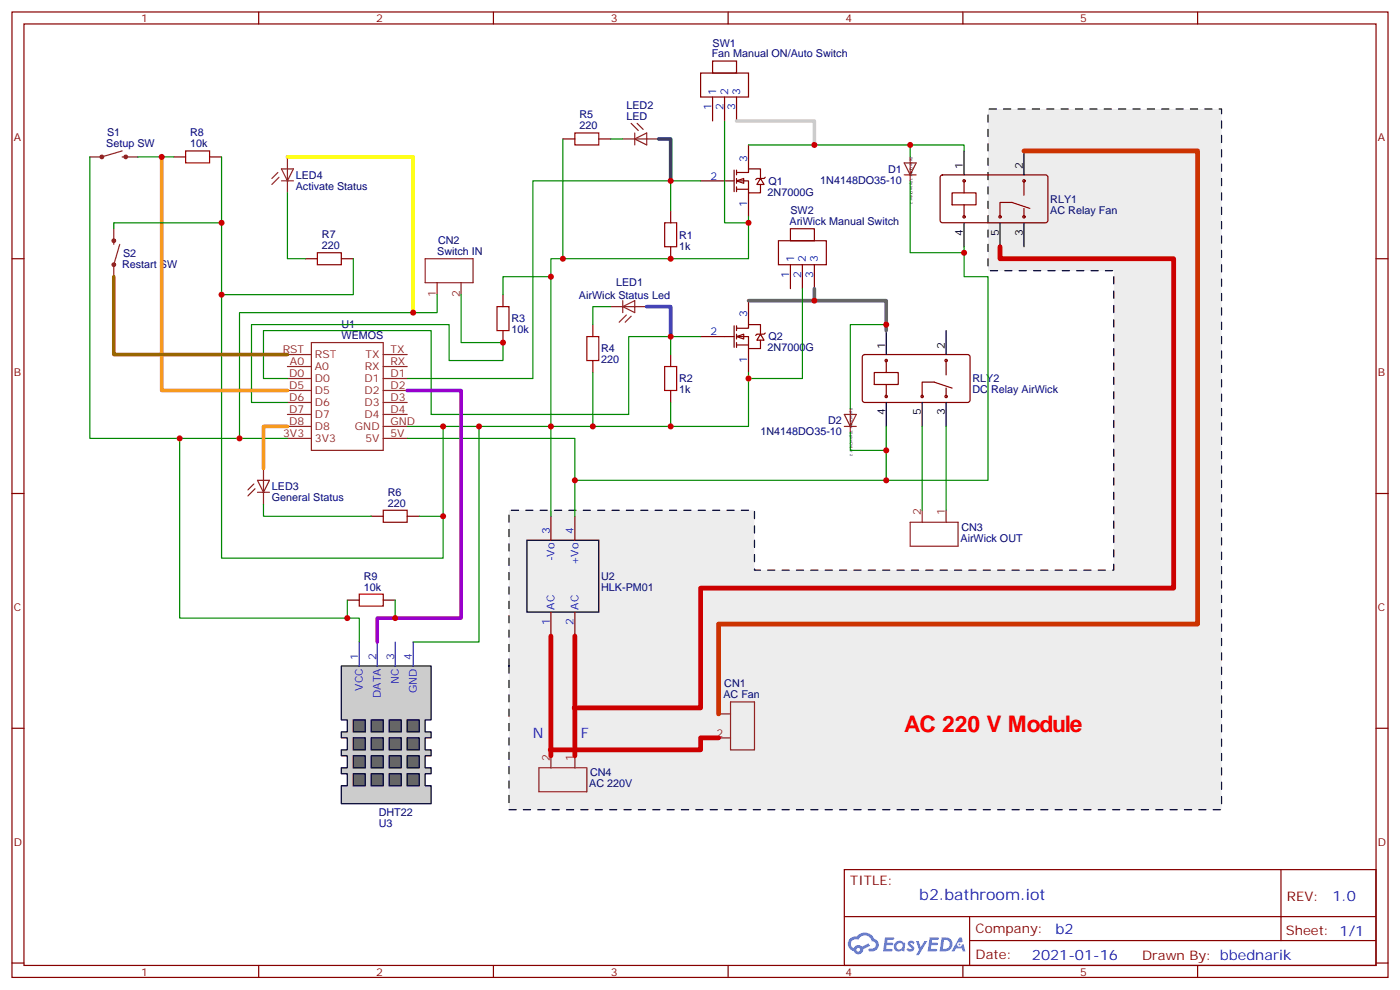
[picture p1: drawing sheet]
<svg xmlns="http://www.w3.org/2000/svg" width="412mm" height="292mm" viewBox="0 0 412 292" stroke-linecap="round" stroke-linejoin="round" font-family="sans-serif">
<path d="M149.9 150.3h72.3v17.6h105.9v-88.2h-37.1v-47.6h68.8v206.4h-209.9z" fill="#ededed" stroke="#000" stroke-width=".35" stroke-dasharray="2.1 2.1"/>
<g fill="none" stroke="#870000" stroke-width=".35">
<path d="M3.5 3.5h405.4v284.4h-405.4zM7.1 7.1h398.2v277.2h-398.2zM76.2 3.5v3.6M145.3 3.5v3.6M214.5 3.5v3.6M283.6 3.5v3.6M352.8 3.5v3.6M3.5 76.2h3.6M405.3 76.2h3.6M3.5 145.3h3.6M405.3 145.3h3.6M3.5 214.5h3.6"/>
<path d="M405.3 214.5h3.6M248.7 256.1h156.6v28.2h-156.6zM377.3 256.1v20.9M248.7 270h156.5M285.6 277h119.6M285.6 270v14.1M3.5 283.6h3.6M76.2 284.3v3.6M145.3 284.3v3.6M214.5 284.3v3.6M283.6 284.3v3.6M352.8 284.3v3.6"/>
<path d="M405.3 283.6h3.6"/>
</g>
<g fill="#5487ff">
<path d="M267.7 277.3a1.22 1.22 0 0 1 1.7 .3l-.4 .5a.47 .47 0 0 0-.3-.4 .47 .47 0 0 0-.5 .2l.1 .3a1.14 1.14 0 0 1 .8 1.7 1.14 1.14 0 0 1-1.9 0l-.2-.2 .5-.5 .7 .4a.29 .29 0 0 0 .3-.3 .29 .29 0 0 0-.2-.3 1.04 1.04 0 0 1-.6-1.7z"/>
<path d="M260.7 276h2.4l.3 .2-.2 .5-1.8 .1-.1 .8h1.5l.3 .4-.3 .4h-1.6l-.2 1.1h1.7l.2 .3-.2 .3-2.6 .1z"/>
<path d="M273.8 276h2.4l.3 .2-.1 .5-1.8 .1-.2 .8h1.6l.3 .4-.4 .4h-1.6l-.1 1.1h1.7l.2 .3-.2 .3-2.6 .1z"/>
<path d="M282.6 276.1h.7l.3 1.2-.6 .3a.69 .69 0 0 0-1 .3 .69 .69 0 0 0 .4 1 .69 .69 0 0 0 .9-.7l.5-.2 .6 2.2h-.8l-.2-.9h-1.8l-.5 .9h-.8z"/>
<path d="M269.8 277.1h.8l.6 1.8 1.1-1.8h.9l-2.6 4.2h-.8l.9-1.5z"/>
<path d="M277.4 276.1l-.6 4.1h1.3a2.11 2.11 0 0 0 2.5-2.1 2.11 2.11 0 0 0-2.5-2zM278.1 276.8a1.39 1.39 0 0 1 1.7 1.4 1.39 1.39 0 0 1-1.8 1.3h-.3z"/>
<path d="M263.7 277.7a1.54 1.54 0 0 0-.1 2.1 1.54 1.54 0 0 0 2.2 .2l.6 .2 .3-2.3-.2-.2-.4-.1a1.49 1.49 0 0 0-2.4 .1zM264 278.7a.94 .94 0 0 1 1.8 0 .94 .94 0 0 1-1.8 0z"/>
<path d="M250.4 276.4a2.18 2.18 0 0 0 1.1 3.7 1.44 1.44 0 0 0 1.6 1 1.44 1.44 0 0 0 1.2-1.5l2-1-.5-.8-1.9 1a1.47 1.47 0 0 0-2.4 .4 1.39 1.39 0 0 1-.7-1.9 1.39 1.39 0 0 1 2-.5 2.12 2.12 0 0 1 2.2-1.3 2.12 2.12 0 0 1 1.9 1.7 1.14 1.14 0 0 1 1.1 1.4 1.14 1.14 0 0 1-1.7 .8 .43 .43 0 0 0-.5 .3 .43 .43 0 0 0 .4 .5 1.98 1.98 0 0 0 2.5-1.2 1.98 1.98 0 0 0-1.2-2.5 3.1 3.1 0 0 0-5.3-.7l-.9 .1zM252.3 279.7a.55 .55 0 0 1 1.1 0 .55 .55 0 0 1-1.1 0z"/>
<circle cx="282.6" cy="278.1" r=".26"/>
</g>
<g fill="none" stroke="#870000" stroke-width=".35">
<path d="M277.2 51.7l.4-.2 30.6 .1 .5 .6-.1 13-.6 .4h-30.6l-.5-.7v-12.7zM280.5 56.8h7v3.5h-7zM284 53.3v3.5M301.6 53.3v4.2M284 60.3v3.6M301.6 61.4v2.5M303.4 61.4l-5.3-1.8h-3.5v4.3M254.2 104.6l.5-.2 30.6 .1 .5 .6-.1 13-.7 .4h-30.6l-.4-.7v-12.7zM257.5 109.7h7.1v3.5h-7.1zM261.1 106.2v3.5M261.1 113.2v3.6M278.7 106.2v4.2"/>
<path d="M278.7 114.3v2.5M280.5 114.3l-5.3-1.8h-3.6v4.3M162.3 152v7.1M169.3 152v7.1M162.3 180.3v7M169.3 180.3v7"/>
<circle cx="284" cy="53.3" r=".35"/>
<circle cx="301.6" cy="53.3" r=".35"/>
<circle cx="284" cy="63.9" r=".35"/>
<circle cx="294.6" cy="63.9" r=".35"/>
<circle cx="301.6" cy="63.9" r=".35"/>
<circle cx="261.1" cy="106.2" r=".35"/>
<circle cx="261.1" cy="116.8" r=".35"/>
<circle cx="271.6" cy="116.8" r=".35"/>
<circle cx="278.7" cy="106.2" r=".35"/>
<circle cx="278.7" cy="116.8" r=".35"/>
</g>
<path d="M284 44.5v7M301.6 44.5v7M284 65.6v7.1M294.6 65.6v7.1M301.6 65.6v7.1M261.1 97.4v7M278.7 97.4v7M261.1 118.5v7.1M271.6 118.5v7.1M278.7 118.5v7.1M155.2 159.1h21.2v21.2h-21.2z" fill="none" stroke="#000" stroke-width=".35"/>
<g fill="none" stroke="#8c2424" stroke-width=".35">
<path d="M125.2 76.2h14.1v7.1h-14.1zM128.8 83.3v3.5M135.8 83.3v3.5M84.7 118.5h7M84.7 115h7M84.7 111.5h7M84.7 108h7M84.7 104.4h7M91.7 100.9h21.2v31.7h-21.2zM112.9 118.5h7M112.9 115h7M112.9 111.5h7"/>
<path d="M112.9 108h7M112.9 104.4h7M84.7 129.1h7M84.7 125.6h7M84.7 122.1h7M112.9 129.1h7M112.9 125.6h7M112.9 122.1h7M268.1 153.8h14.1v7.1h-14.1zM271.6 150.3v3.5M278.7 150.3v3.5M211.7 210.3h3.5"/>
<path d="M211.7 217.3h3.5M215.2 206.7h7v14.1h-7z"/>
</g>
<path d="M119.9 125.6h42.4v26.4M119.9 129.1h49.4v22.9" fill="none" stroke="#008700" stroke-width=".35"/>
<g fill="#fff" stroke="#870000" stroke-width=".35">
<path d="M224 52.6l1.1 1.7h-2.1z"/>
<path d="M217 53.3l2.1-.7v1.4z"/>
</g>
<path d="M206.4 53.3h9.9M216.3 50.1v6.3M217 50.8h3.5v-1.1h3.5v2.9M217 53.3h3.5v3.5h3.5v-2.5M217 55.7h3.5M217 50.1v1.4M217 52.6v1.4M217 55v1.4M220.5 42.7v7M220.5 56.8v7.1M225.4 52.2l-.3 .4h-2.1l-.4 .3" fill="none" stroke="#870000" stroke-width=".35"/>
<g fill="#fff" stroke="#870000" stroke-width=".35">
<path d="M224 98.4l1.1 1.8h-2.1z"/>
<path d="M217 99.1l2.1-.7v1.4z"/>
</g>
<g fill="none" stroke="#870000" stroke-width=".35">
<path d="M51.2 46.2h3.5M61.7 46.2h3.6M165.8 40.9h3.5M176.4 40.9h3.5M90 76.2h3.5M100.5 76.2h3.6M197.6 62.1v3.5M197.6 72.7v3.5M148.2 86.8v3.5M148.2 97.4v3.5M174.6 95.6v3.5M206.4 99.1h9.9"/>
<path d="M216.3 96v6.3M217 96.7h3.5v-1.1h3.5v2.8M217 99.1h3.5v3.6h3.5v-2.5M217 96v1.4M217 98.4v1.4M220.5 88.5v7.1M225.4 98.1l-.3 .3h-2.1l-.4 .4M174.6 106.2v3.5M197.6 104.4v3.6M197.6 115v3.5M217 101.6h3.5M217 100.9v1.4"/>
<path d="M220.5 102.7v7M109.4 152h3.5M119.9 152h3.6"/>
</g>
<path d="M169.3 39.2h7.1v3.5h-7.1zM54.7 44.5h7v3.5h-7zM93.5 74.4h7v3.6h-7zM195.8 65.6h3.5v7.1h-3.5zM146.4 90.3h3.5v7.1h-3.5zM172.9 99.1h3.5v7.1h-3.5zM195.8 108h3.5v7h-3.5zM112.9 150.3h7v3.5h-7z" fill="none" stroke="#a10000" stroke-width=".35"/>
<g fill="none" stroke="#008700" stroke-width=".35">
<path d="M26.5 46.2v82.9h44.1M40.6 46.2h10.6M65.3 46.2v40.6M84.7 56.8v19.4h5.3M165.8 40.9v35.3M179.9 40.9h3.5M197.6 53.3h-40.6v58.2h-37.1M206.4 53.3h-8.8v8.8M220.5 42.7h63.5v1.8M268.1 53.3v21.1h15.9M268.1 42.7v3.5M65.3 65.6h-31.8v1.8"/>
<path d="M104.1 76.2v10.6h-38.8v77.6h65.2v-12.4M220.5 63.9v12.3h-58.2v49.4h35.3v-7.1M284 72.7v8.8h7v60h-29.9M128.8 86.8v5.3h-58.2v37h14.1M135.8 86.8v14.1h12.4v5.3h-15.9v-10.6h-58.2v22.9h10.6M162.3 81.5h-14.1v5.3M179.9 90.3h-5.3v5.3M197.6 99.1h-12.4v23h-58.2v-24.7h-49.4v14.1h7.1M206.4 99.1h-8.8v5.3M261.1 95.6h-10.6v24.7M174.6 109.7v15.9M220.5 109.7v15.9h-22.9"/>
<path d="M130.5 125.6v26.4h-7M250.5 127.4v5.2h10.6M261.1 125.6v15.9h-91.8M271.6 125.6v24.7M278.7 125.6v24.7M77.6 148.5v3.5h31.8"/>
</g>
<path d="M220.5 88.5h40.6v8.9" fill="none" stroke="#666" stroke-width="1.1"/>
<g fill="none" stroke="#8c2424" stroke-width=".35">
<path d="M185.9 36.3l2.1 2.2M187 39.2v3.5M187.7 36.3l1.7 1.8M36 44.5l-6 1.7h-3.5M36 46.2h4.6M81.8 50.8l-1.7 1.8M82.2 52.2l-2.1 2.1M82.9 49.7h3.5l-1.7 3.6zM82.9 53.3h3.5M84.7 46.2v10.6M183.4 40.9h10.6M187 40.9l3.5-1.7v3.5z"/>
<path d="M266.3 48h3.6l-1.8 3.5zM266.3 51.5h3.6M268.1 46.2v7.1M33.5 67.4v4.6M35.3 72l-1.8 6v3.5M179.9 90.3h10.6M183.4 90.3l3.6-1.8v3.6zM183.4 88.5v3.6M184.5 92.8l-2.1 2.1M185.9 93.1l-1.8 1.8M77.6 137.9v10.6M248.7 122.1h3.5l-1.7 3.5z"/>
<path d="M248.7 125.6h3.5M250.5 120.3v7.1M74.8 142.5l-1.8 1.8M75.1 143.9l-2.1 2.2M75.8 141.5h3.6l-1.8 3.5zM75.8 145h3.6M158.7 226.1h14.2v7.1h-14.2zM162.3 222.6v3.5M169.3 222.6v3.5"/>
</g>
<path d="M294.6 72.7v3.5h51.1v97h-139.3v35.3h-37.1M162.3 187.3v35.3M169.3 187.3v35.3M211.7 217.3h-5.3v3.5h-44.1" fill="none" stroke="#c00" stroke-width="1.4"/>
<path d="M301.6 44.5h51.2v139.3h-141.1v26.5" fill="none" stroke="#c30" stroke-width="1.4"/>
<path d="M190.5 90.3h7.1v8.8" fill="none" stroke="#03c" stroke-width="1.1"/>
<path d="M194 40.9h3.6v12.4" fill="none" stroke="#066" stroke-width="1.1"/>
<path d="M47.6 46.2v68.8h37.1M84.7 125.6h-7.1v12.3" fill="none" stroke="#f90" stroke-width="1.1"/>
<path d="M84.7 46.2h37v45.9" fill="none" stroke="#ff0" stroke-width="1.1"/>
<g fill="none" stroke="#8c2424" stroke-width=".71">
<circle cx="30" cy="46.2" r=".35"/>
<circle cx="37" cy="46.2" r=".35"/>
<circle cx="33.5" cy="78" r=".35"/>
<circle cx="33.5" cy="70.9" r=".35"/>
</g>
<path d="M33.5 81.5v22.9h51.2" fill="none" stroke="#960" stroke-width="1.1"/>
<path d="M100.5 196.1h26.5v15.9h-1.8v3.5h1.8v1.8h-1.8v3.5h1.8v1.8h-1.8v3.5h1.8v1.8h-1.8v3.5h1.8v5.3h-26.5v-5.3h1.8v-3.5h-1.8v-1.8h1.8v-3.5h-1.8v-1.8h1.8v-3.5h-1.8v-1.8h1.8v-3.5h-1.8z" fill="#ccc" stroke="#000" stroke-width=".35"/>
<g fill="#666" stroke="#000" stroke-width=".35">
<path d="M104.1 227.9h3.5v3.5h-3.5z"/>
<path d="M109.4 227.9h3.5v3.5h-3.5z"/>
<path d="M114.7 227.9h3.5v3.5h-3.5z"/>
<path d="M104.1 222.6h3.5v3.5h-3.5z"/>
<path d="M109.4 222.6h3.5v3.5h-3.5z"/>
<path d="M114.7 222.6h3.5v3.5h-3.5z"/>
<path d="M104.1 217.3h3.5v3.5h-3.5z"/>
<path d="M109.4 217.3h3.5v3.5h-3.5z"/>
<path d="M114.7 217.3h3.5v3.5h-3.5z"/>
<path d="M104.1 212h3.5v3.5h-3.5z"/>
<path d="M109.4 212h3.5v3.5h-3.5z"/>
<path d="M114.7 212h3.5v3.5h-3.5z"/>
<path d="M119.9 227.9h3.6v3.5h-3.6z"/>
<path d="M119.9 222.6h3.6v3.5h-3.6z"/>
<path d="M119.9 217.3h3.6v3.5h-3.6z"/>
<path d="M119.9 212h3.6v3.5h-3.6z"/>
</g>
<path d="M105.8 189.1v7M111.1 189.1v7M116.4 189.1v7M121.7 189.1v7" fill="none" stroke="#30c" stroke-width=".35"/>
<path d="M213.4 35.6v30h7.1M236.4 85v26.5h-15.9M52.9 129.1v52.9h52.9v7.1M141.1 125.6v63.5h-19.4M102.3 176.7v5.3M116.4 176.7v5.3" fill="none" stroke="#008700" stroke-width=".35"/>
<path d="M119.9 115h15.9v67h-24.7v7.1" fill="none" stroke="#90c" stroke-width="1.1"/>
<path d="M105.8 175h7.1v3.5h-7.1z" fill="none" stroke="#a10000" stroke-width=".35"/>
<path d="M209.9 18h7.1v3.5h-7.1zM206.4 21.5h14.1v7.1h-14.1zM209.9 28.6v7M213.4 28.6v7M217 28.6v7M229.3 70.9h14.1v7.1h-14.1zM232.8 67.4h7.1v3.5h-7.1zM232.8 78v7M236.4 78v7M239.9 78v7M102.3 176.7h3.5M112.9 176.7h3.5" fill="none" stroke="#870000" stroke-width=".35"/>
<path d="M217 35.6h22.9v7.1" fill="none" stroke="#ccc" stroke-width="1.1"/>
<path d="M239.9 85v3.5" fill="none" stroke="#666" stroke-width="1.1"/>
<g fill="#c00">
<circle cx="162.3" cy="125.6" r=".88"/>
<circle cx="197.6" cy="76.2" r=".88"/>
<circle cx="197.6" cy="125.6" r=".88"/>
<circle cx="197.6" cy="53.3" r=".88"/>
<circle cx="197.6" cy="99.1" r=".88"/>
<circle cx="169.3" cy="141.5" r=".88"/>
<circle cx="261.1" cy="141.5" r=".88"/>
<circle cx="268.1" cy="42.7" r=".88"/>
<circle cx="284" cy="74.4" r=".88"/>
<circle cx="261.1" cy="132.6" r=".88"/>
<circle cx="261.1" cy="95.6" r=".88"/>
<circle cx="162.3" cy="220.8" r=".88"/>
<circle cx="169.3" cy="208.5" r=".88"/>
<circle cx="162.3" cy="81.5" r=".88"/>
<circle cx="148.2" cy="100.9" r=".88"/>
<circle cx="174.6" cy="125.6" r=".88"/>
<circle cx="165.8" cy="76.2" r=".88"/>
<circle cx="130.5" cy="125.6" r=".88"/>
<circle cx="121.7" cy="92.1" r=".88"/>
<circle cx="130.5" cy="152" r=".88"/>
<circle cx="65.3" cy="86.8" r=".88"/>
<circle cx="47.6" cy="46.2" r=".88"/>
<circle cx="70.6" cy="129.1" r=".88"/>
<circle cx="65.3" cy="65.6" r=".88"/>
<circle cx="141.1" cy="125.6" r=".88"/>
<circle cx="52.9" cy="129.1" r=".88"/>
<circle cx="102.3" cy="182" r=".88"/>
<circle cx="116.4" cy="182" r=".88"/>
<circle cx="220.5" cy="65.6" r=".88"/>
<circle cx="239.9" cy="42.7" r=".88"/>
<circle cx="239.9" cy="88.5" r=".88"/>
<circle cx="220.5" cy="111.5" r=".88"/>
</g>
<text font-size="6.7" fill="#f00" x="266.3" y="215.5">AC 220 V Module</text>
<text font-size="4.6" fill="#00f" x="270.8" y="265.1">b2.bathroom.iot</text>
<g font-size="4.2" fill="#00f">
<text x="157" y="217.3">N</text>
<text x="171.1" y="217.3">F</text>
<text x="392.5" y="265.4">1.0</text>
<text x="310.9" y="274.9">b2</text>
<text x="304" y="282.7">2021-01-16</text>
</g>
<g font-size="3.9" fill="#800">
<text x="250.5" y="260.7">TITLE:</text>
<text x="379.1" y="265.4">REV:</text>
<text x="287.4" y="274.9">Company:</text>
<text x="378.7" y="275.5">Sheet: 1/1</text>
<text x="287.4" y="282.6">Date:</text>
<text x="336.4" y="282.7">Drawn By: bbednarik</text>
</g>
<g font-size="3.2" fill="#800">
<text x="41.6" y="6.5">1</text>
<text x="110.8" y="6.5">2</text>
<text x="179.9" y="6.5">3</text>
<text x="249.1" y="6.5">4</text>
<text x="318.2" y="6.5">5</text>
<text x="4.1" y="41.6">A</text>
<text x="405.9" y="41.6">A</text>
<text x="4.1" y="110.8">B</text>
<text x="405.9" y="110.8">B</text>
<text x="4.1" y="179.9">C</text>
<text x="405.9" y="179.9">C</text>
<text x="4.1" y="249.1">D</text>
<text x="405.9" y="249.1">D</text>
<text x="41.6" y="287.3">1</text>
<text x="110.8" y="287.3">2</text>
<text x="179.9" y="287.3">3</text>
<text x="249.1" y="287.3">4</text>
<text x="318.2" y="287.3">5</text>
</g>
<g font-size="3.2" fill="#000080">
<text x="209.6" y="16.9">Fan Manual ON/Auto Switch</text>
<text x="209.9" y="13.7">SW1</text>
<text x="170.7" y="34.9">R5</text>
<text x="184.5" y="35.3">LED</text>
<text x="184.5" y="32">LED2</text>
<text x="31.5" y="40.2">S1</text>
<text x="56" y="40.2">R8</text>
<text x="170.7" y="38.1">220</text>
<text x="31.3" y="43.4">Setup SW</text>
<text x="56" y="43.4">10k</text>
<text x="87.1" y="52.6">LED4</text>
<text x="261.6" y="50.9">D1</text>
<text x="87.1" y="55.9">Activate Status</text>
<text x="226.1" y="57.6">2N7000G</text>
<text x="226.4" y="54.4">Q1</text>
<text x="241.6" y="54.1">1N4148DO35-10</text>
<text x="309.4" y="59.7">RLY1</text>
<text x="232.8" y="63.1">SW2</text>
<text x="309.4" y="62.9">AC Relay Fan</text>
<text x="94.8" y="70.1">R7</text>
<text x="129" y="71.9">CN2</text>
<text x="200" y="70.3">R1</text>
<text x="232.6" y="66.3">AriWick Manual Switch</text>
<text x="36.2" y="75.6">S2</text>
<text x="94.8" y="73.4">220</text>
<text x="128.8" y="75.1">Switch IN</text>
<text x="200" y="73.5">1k</text>
<text x="36" y="78.8">Restart SW</text>
<text x="170.5" y="87.9">AirWick Status Led</text>
<text x="181.5" y="84.3">LED1</text>
<text x="150.6" y="95">R3</text>
<text x="100.6" y="99.8">WEMOS</text>
<text x="100.6" y="96.6">U1</text>
<text x="150.6" y="98.2">10k</text>
<text x="226.4" y="100.3">Q2</text>
<text x="177.1" y="107">220</text>
<text x="177.1" y="103.8">R4</text>
<text x="226.1" y="103.5">2N7000G</text>
<text x="200" y="112.6">R2</text>
<text x="286.5" y="112.6">RLY2</text>
<text x="200" y="115.8">1k</text>
<text x="286.5" y="115.8">DC Relay AirWick</text>
<text x="243.9" y="125">D2</text>
<text x="224" y="128.2">1N4148DO35-10</text>
<text x="80.1" y="147.6">General Status</text>
<text x="80.1" y="144.4">LED3</text>
<text x="114.2" y="149.2">220</text>
<text x="114.2" y="146">R6</text>
<text x="282.9" y="159.6">AirWick OUT</text>
<text x="283.2" y="156.4">CN3</text>
<text x="107.2" y="173.9">10k</text>
<text x="107.2" y="170.7">R9</text>
<text x="177.1" y="170.8">U2</text>
<text x="177.1" y="174">HLK-PM01</text>
<text x="213.3" y="202.4">CN1</text>
<text x="213.1" y="205.7">AC Fan</text>
<text x="173.6" y="231.9">AC 220V</text>
<text x="173.8" y="228.7">CN4</text>
<text x="111.6" y="240.2">DHT22</text>
<text x="111.6" y="243.5">U3</text>
</g>
<g font-size="3.2" fill="#00f">
<text x="211" y="27.9" transform="rotate(-90 211 27.9)">1</text>
<text x="214.5" y="27.9" transform="rotate(-90 214.5 27.9)">2</text>
<text x="218" y="27.9" transform="rotate(-90 218 27.9)">3</text>
<text x="209.5" y="32.4" transform="rotate(-90 209.5 32.4)">1</text>
<text x="213.1" y="32.4" transform="rotate(-90 213.1 32.4)">2</text>
<text x="216.6" y="32.4" transform="rotate(-90 216.6 32.4)">3</text>
<text x="220.1" y="47.6" transform="rotate(-90 220.1 47.6)">3</text>
<text x="209.3" y="52.9">2</text>
<text x="220.1" y="60.9" transform="rotate(-90 220.1 60.9)">1</text>
<text x="233.9" y="77.3" transform="rotate(-90 233.9 77.3)">1</text>
<text x="237.4" y="77.3" transform="rotate(-90 237.4 77.3)">2</text>
<text x="240.9" y="77.3" transform="rotate(-90 240.9 77.3)">3</text>
<text x="232.5" y="81.7" transform="rotate(-90 232.5 81.7)">1</text>
<text x="236" y="81.7" transform="rotate(-90 236 81.7)">2</text>
<text x="239.5" y="81.7" transform="rotate(-90 239.5 81.7)">3</text>
<text x="220.1" y="93.5" transform="rotate(-90 220.1 93.5)">3</text>
<text x="209.3" y="98.8">2</text>
<text x="220.1" y="106.8" transform="rotate(-90 220.1 106.8)">1</text>
<text x="161.9" y="157.3" transform="rotate(-90 161.9 157.3)">3</text>
<text x="169" y="157.3" transform="rotate(-90 169 157.3)">4</text>
<text x="163.3" y="165.3" transform="rotate(-90 163.3 165.3)">-Vo</text>
<text x="170.4" y="166.5" transform="rotate(-90 170.4 166.5)">+Vo</text>
<text x="163.3" y="179.6" transform="rotate(-90 163.3 179.6)">AC</text>
<text x="170.4" y="179.6" transform="rotate(-90 170.4 179.6)">AC</text>
<text x="161.9" y="184.1" transform="rotate(-90 161.9 184.1)">1</text>
<text x="169" y="184.1" transform="rotate(-90 169 184.1)">2</text>
</g>
<g font-size="3.2">
<text x="283.6" y="49.7" transform="rotate(-90 283.6 49.7)">1</text>
<text x="301.3" y="49.7" transform="rotate(-90 301.3 49.7)">2</text>
<text x="283.6" y="69.4" transform="rotate(-90 283.6 69.4)">4</text>
<text x="294.2" y="69.4" transform="rotate(-90 294.2 69.4)">5</text>
<text x="301.3" y="69.4" transform="rotate(-90 301.3 69.4)">3</text>
<text x="260.7" y="102.7" transform="rotate(-90 260.7 102.7)">1</text>
<text x="278.3" y="102.7" transform="rotate(-90 278.3 102.7)">2</text>
<text x="260.7" y="122.3" transform="rotate(-90 260.7 122.3)">4</text>
<text x="271.3" y="122.3" transform="rotate(-90 271.3 122.3)">5</text>
<text x="278.3" y="122.3" transform="rotate(-90 278.3 122.3)">3</text>
</g>
<g font-size="3.2" fill="#8d2323">
<text x="128.4" y="87.4" transform="rotate(-90 128.4 87.4)">1</text>
<text x="135.5" y="87.4" transform="rotate(-90 135.5 87.4)">2</text>
<text x="83.3" y="104.1">RST</text>
<text x="85.4" y="107.6">A0</text>
<text x="92.8" y="105.5">RST</text>
<text x="107.7" y="105.5">TX</text>
<text x="115" y="107.6">RX</text>
<text x="115" y="104.1">TX</text>
<text x="85.1" y="111.1">D0</text>
<text x="92.8" y="112.5">D0</text>
<text x="92.8" y="109">A0</text>
<text x="107.4" y="112.5">D1</text>
<text x="107.4" y="109">RX</text>
<text x="115" y="111.1">D1</text>
<text x="85.1" y="118.2">D6</text>
<text x="85.1" y="114.7">D5</text>
<text x="92.8" y="119.6">D6</text>
<text x="92.8" y="116.1">D5</text>
<text x="107.4" y="119.6">D3</text>
<text x="107.4" y="116.1">D2</text>
<text x="115" y="118.2">D3</text>
<text x="115" y="114.7">D2</text>
<text x="85.1" y="125.2">D8</text>
<text x="85.1" y="121.7">D7</text>
<text x="92.8" y="123.1">D7</text>
<text x="107.4" y="123.1">D4</text>
<text x="115" y="125.2">GND</text>
<text x="115" y="121.7">D4</text>
<text x="83.4" y="128.8">3V3</text>
<text x="92.8" y="130.2">3V3</text>
<text x="92.8" y="126.6">D8</text>
<text x="104.5" y="126.6">GND</text>
<text x="107.6" y="130.2">5V</text>
<text x="115" y="128.8">5V</text>
<text x="271.3" y="151.7" transform="rotate(-90 271.3 151.7)">2</text>
<text x="278.3" y="151.7" transform="rotate(-90 278.3 151.7)">1</text>
<text x="211.1" y="209.9">1</text>
<text x="211.1" y="217">2</text>
<text x="161.9" y="224" transform="rotate(-90 161.9 224)">2</text>
<text x="169" y="224" transform="rotate(-90 169 224)">1</text>
</g>
<g font-size="3.2" fill="#30c">
<text x="105.5" y="194.4" transform="rotate(-90 105.5 194.4)">1</text>
<text x="110.8" y="194.4" transform="rotate(-90 110.8 194.4)">2</text>
<text x="116.1" y="194.4" transform="rotate(-90 116.1 194.4)">3</text>
<text x="121.4" y="194.4" transform="rotate(-90 121.4 194.4)">4</text>
<text x="106.9" y="203.5" transform="rotate(-90 106.9 203.5)">VCC</text>
<text x="117.5" y="201.4" transform="rotate(-90 117.5 201.4)">NC</text>
<text x="112.2" y="205.6" transform="rotate(-90 112.2 205.6)">DATA</text>
<text x="122.8" y="204.1" transform="rotate(-90 122.8 204.1)">GND</text>
</g>
<g font-size="1.1">
<text x="268.1" y="46.2" transform="rotate(90 268.1 46.2)">SpiceOrder 1SpiceOrder 2</text>
<text x="250.5" y="120.3" transform="rotate(90 250.5 120.3)">SpiceOrder 1SpiceOrder 2</text>
</g>
</svg>
